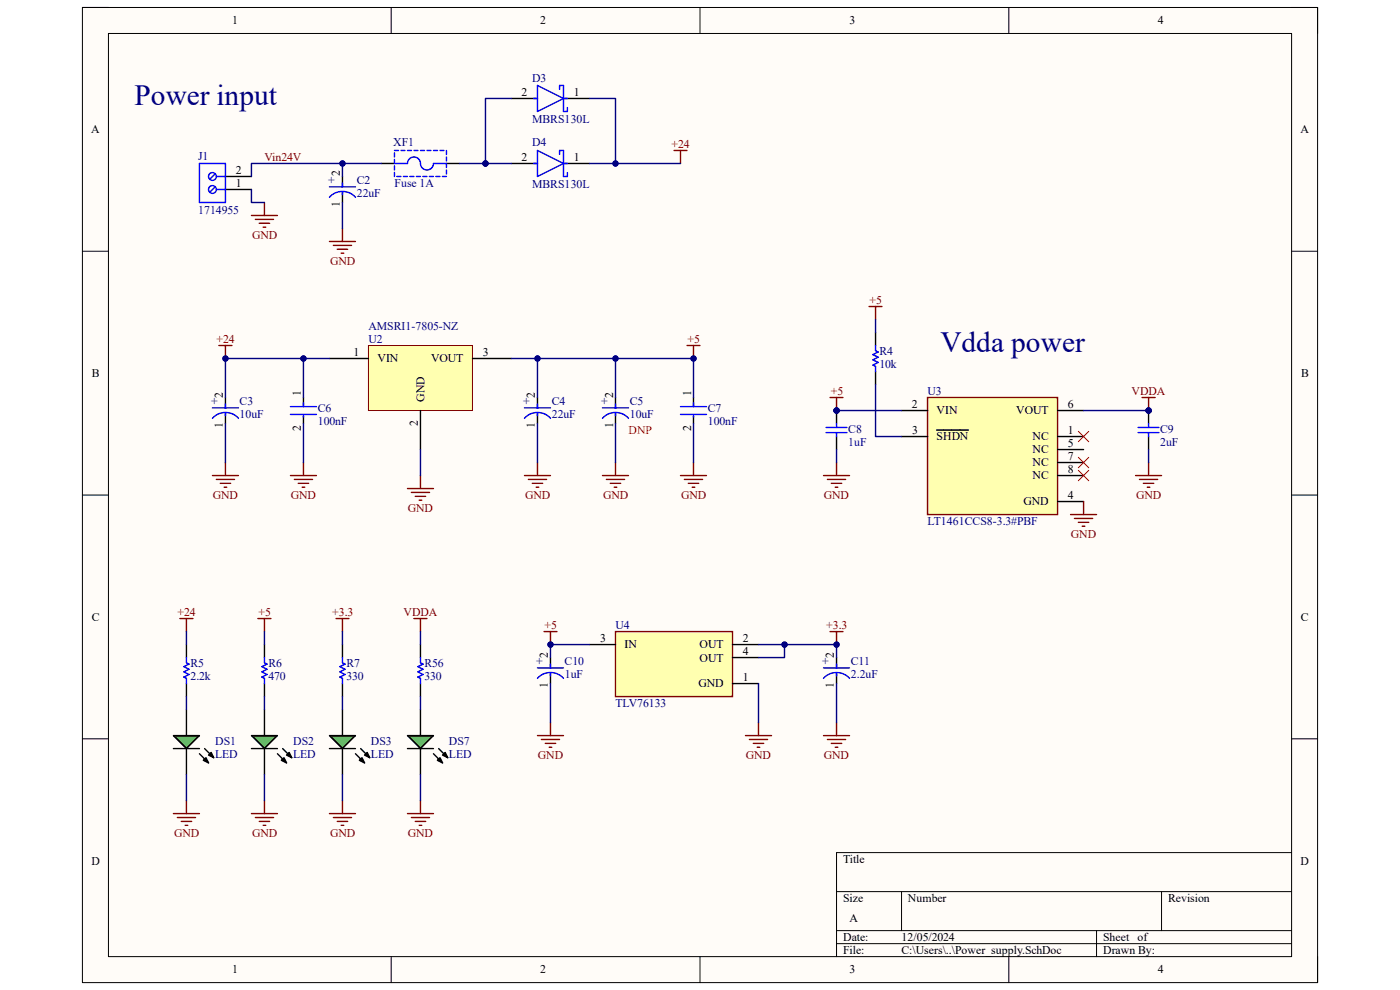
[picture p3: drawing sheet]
<svg xmlns="http://www.w3.org/2000/svg" width="297mm" height="210mm" viewBox="0 0 297 210" stroke-linecap="round" stroke-linejoin="round" font-family="sans-serif">
<path d="M17.5 1.6h262v206.8h-262z" fill-rule="evenodd" fill="#fffcf8"/>
<path d="M17.5 1.6h262v206.8h-262z" fill="none" stroke="#000" stroke-width=".21"/>
<path d="M23 7.1h251v195.8h-251z" fill-rule="evenodd" fill="#fffcf8"/>
<g fill="none" stroke="#000" stroke-width=".21">
<path d="M17.5 1.6h5.5M23 7.1h251v195.8h-251zM83 1.6v5.5M148.5 1.6v5.5M214 1.6v5.5M274 1.6h5.5v5.5M17.5 53.3h5.5M274 53.3h5.5M17.5 105h5.5M274 105h5.5M17.5 156.7h5.5M274 156.7h5.5"/>
<path d="M177.5 189.1h96.5M177.5 197.4h96.5M191.3 189.1v8.3M232.6 197.4v5.5M246.4 189.1v8.3M274 180.9h-96.5v22M83 202.9v5.5M148.5 202.9v5.5M177.5 200.2h96.5M214 202.9v5.5M279.5 202.9v5.5"/>
</g>
<path d="M78.2 73.3h22v13.8h-22z" fill-rule="evenodd" fill="#ffffb0"/>
<path d="M78.2 73.3h22v13.8h-22z" fill="none" stroke="#800000" stroke-width=".21"/>
<g fill="none" stroke="#000" stroke-width=".3">
<path d="M47.8 37.4h5.5M47.8 40.2h5.5M69.9 76.1h8.3M100.2 76.1h8.3M47.8 84.3v2.2M47.8 87.6v2.2M64.4 84.3v2M64.4 88.2v1.6M89.2 87.1v8.3M114 84.3v2.2M114 87.6v2.2M130.6 84.3v2.2"/>
<path d="M130.6 87.6v2.2M147.1 84.3v2M147.1 88.2v1.6"/>
</g>
<g fill="none" stroke="#00f" stroke-width=".3">
<path d="M45.1 86.5h5.5M45.1 88.7a3.7 3.7 0 0 1 5.5 0M47.8 85.7v.8M47.8 87.6v.6M61.6 86.3h5.5M61.6 87.9h5.5M64.4 85.4v.9M64.4 88.2v.3M111.3 88.7a3.7 3.7 0 0 1 5.5 0M111.3 86.5h5.5M114 85.7v.8M114 87.6v.6"/>
<path d="M127.8 86.5h5.5M127.8 88.7a3.7 3.7 0 0 1 5.5 0M130.6 85.7v.8M130.6 87.6v.6M144.4 86.3h5.5M144.4 87.9h5.5M147.1 85.4v.9M147.1 88.2v.3"/>
</g>
<circle cx="45.1" cy="40.2" r=".83" fill="#fff"/>
<g fill="none" stroke="#00f" stroke-width=".3">
<path d="M45.7 39.6l-1.2 1.2"/>
<circle cx="45.1" cy="40.2" r=".83"/>
</g>
<circle cx="45.1" cy="37.4" r=".83" fill="#fff"/>
<g fill="none" stroke="#00f" stroke-width=".3">
<path d="M114 18.1l5.5 2.8-5.5 2.7zM118.7 19v-.9h.8v5.5h.9v-.8M42.3 34.7h5.5v8.3h-5.5zM45.7 36.9l-1.2 1.1M45.9 37.4h1.9M69.9 39.6h5.5M72.6 38.8v.8M83.7 33.8v.9h2.7a1.38 1.38 0 0 1 1.4-1.4 1.38 1.38 0 0 1 1.4 1.4 1.38 1.38 0 0 0 1.4 1.4 1.38 1.38 0 0 0 1.4-1.4h2.7v.8M83.7 31.9h.8M83.7 32.4v.9M83.7 35.2v.9M83.7 36.6v.8"/>
<path d="M84.2 37.4h.9M85.1 31.9h.8M85.6 37.4h.8M86.4 31.9h.9M87 37.4h.8M87.8 31.9h.9M88.3 37.4h.9M89.2 31.9h.9M89.7 37.4h.9M90.6 31.9h.8M91.1 37.4h.9M92 31.9h.8"/>
<path d="M92.5 37.4h.8M93.3 31.9h.9M93.9 37.4h.8M94.7 31.9v.9M94.7 33.3v.9M94.7 36.1v.8M113.2 34.7h.8M113.2 20.9h.8M114 31.9l5.5 2.8-5.5 2.7zM118.7 32.8v-.9h.8v5.5h.9v-.8M119.5 34.7h.9M119.5 20.9h.9"/>
<path d="M45.9 40.2h1.9M69.9 41.9a3.7 3.7 0 0 1 5.5 0M72.6 40.7v.6"/>
<circle cx="45.1" cy="37.4" r=".83"/>
</g>
<path d="M72.6 37.4v2.2M80.9 34.7h2.8M94.7 34.7h2.8M108.5 34.7h5.5M108.5 20.9h5.5M119.5 34.7h5.6M119.5 20.9h5.6M72.6 40.7v2.3M39.5 150.5v5.5M39.5 158.8v5.5" fill="none" stroke="#000" stroke-width=".3"/>
<path d="M36.8 156h5.5l-2.8 2.8z" fill="#00bf00"/>
<path d="M39.5 136.7v2.8M36.8 156h5.5l-2.8 2.8zM36.8 158.8h5.5M39.5 145v2.8M42.3 159.9l1.9 1.9M43.4 158.8l1.9 1.9M44.8 159.6l.5 1.1-1.1-.5zM56.1 150.5v5.5M56.1 158.8v5.5M43.7 160.7l.5 1.1-1.1-.5z" fill="none" stroke="#000" stroke-width=".3"/>
<path d="M43.7 160.7l.5 1.1-1.1-.5zM44.8 159.6l.5 1.1-1.1-.5z" fill="#000"/>
<path d="M39.5 139.5v1.1l.6 .3-1.1 .5 1.1 .6-1.1 .5 1.1 .6-1.1 .5 .5 .3v1.1" fill="none" stroke="#00f" stroke-width=".3"/>
<path d="M53.3 156h5.6l-2.8 2.8z" fill="#00bf00"/>
<path d="M56.1 136.7v2.8M53.3 156h5.6l-2.8 2.8zM53.3 158.8h5.6M56.1 145v2.8M58.9 159.9l1.9 1.9M60 158.8l1.9 1.9M61.3 159.6l.6 1.1-1.1-.5zM72.6 150.5v5.5M72.6 158.8v5.5M60.2 160.7l.6 1.1-1.1-.5z" fill="none" stroke="#000" stroke-width=".3"/>
<path d="M60.2 160.7l.6 1.1-1.1-.5zM61.3 159.6l.6 1.1-1.1-.5z" fill="#000"/>
<path d="M56.1 139.5v1.1l.6 .3-1.1 .5 1.1 .6-1.1 .5 1.1 .6-1.1 .5 .5 .3v1.1" fill="none" stroke="#00f" stroke-width=".3"/>
<path d="M69.9 156h5.5l-2.8 2.8z" fill="#00bf00"/>
<path d="M72.6 136.7v2.8M69.9 156h5.5l-2.8 2.8zM69.9 158.8h5.5M72.6 145v2.8M75.4 159.9l1.9 1.9M76.5 158.8l1.9 1.9M77.9 159.6l.5 1.1-1.1-.5zM76.8 160.7l.5 1.1-1.1-.5z" fill="none" stroke="#000" stroke-width=".3"/>
<path d="M76.8 160.7l.5 1.1-1.1-.5zM77.9 159.6l.5 1.1-1.1-.5z" fill="#000"/>
<path d="M72.6 139.5v1.1l.6 .3-1.1 .5 1.1 .6-1.1 .5 1.1 .6-1.1 .5 .5 .3v1.1" fill="none" stroke="#00f" stroke-width=".3"/>
<path d="M130.6 134h24.8v13.8h-24.8z" fill-rule="evenodd" fill="#ffffb0"/>
<path d="M130.6 134h24.8v13.8h-24.8zM176.1 134h2.7M177.5 134v2.7" fill="none" stroke="#800000" stroke-width=".3"/>
<path d="M116.8 139.5v2.2M125.1 136.7h5.5M155.4 136.7h5.5M155.4 139.5h5.5M177.5 139.5v2.2M116.8 142.8v2.2M155.4 145h5.5M177.5 142.8v2.2" fill="none" stroke="#000" stroke-width=".3"/>
<path d="M114 141.7h5.5M114 143.9a3.7 3.7 0 0 1 5.5 0M116.8 140.9v.8M116.8 142.8v.6M174.7 143.9a3.7 3.7 0 0 1 5.5 0M174.7 141.7h5.5M177.5 140.9v.8M177.5 142.8v.6" fill="none" stroke="#00f" stroke-width=".3"/>
<circle cx="177.5" cy="136.7" r=".55" fill="#000080"/>
<circle cx="177.5" cy="136.7" r=".55" fill="none" stroke="#000080" stroke-width=".21"/>
<path d="M145.7 73.3h2.8M147.1 73.3v2.8M71.3 131.2h2.7M72.6 131.2v2.8" fill="none" stroke="#800000" stroke-width=".3"/>
<circle cx="147.1" cy="76.1" r=".55" fill="#000080"/>
<circle cx="147.1" cy="76.1" r=".55" fill="none" stroke="#000080" stroke-width=".21"/>
<g fill="none" stroke="#800000" stroke-width=".3">
<path d="M143 31.9h2.7M144.4 31.9v2.8M69.9 51.2h5.5M70.7 52.1h3.9M71.5 52.9h2.3M72.4 53.7h.5M72.6 48.5v2.7M47.8 98.1v2.8M64.4 98.1v2.8M114 98.1v2.8M130.6 98.1v2.8M147.1 98.1v2.8"/>
<path d="M45.1 100.9h5.5M45.9 101.7h3.9M46.7 102.5h2.2M47.6 103.4h.5M61.6 100.9h5.5M62.4 101.7h3.9M63.3 102.5h2.2M64.1 103.4h.6M86.4 103.6h5.6M87.3 104.5h3.8M88.1 105.3h2.2M88.9 106.1h.6"/>
<path d="M89.2 100.9v2.7M111.3 100.9h5.5M112.1 101.7h3.9M112.9 102.5h2.2M113.7 103.4h.6M127.8 100.9h5.5M128.6 101.7h3.9M129.5 102.5h2.2M130.3 103.4h.6M144.4 100.9h5.5M145.2 101.7h3.9M146 102.5h2.2"/>
<path d="M146.8 103.4h.6M38.2 131.2h2.7M39.5 131.2v2.8M54.7 131.2h2.8M56.1 131.2v2.8M115.4 134h2.8M116.8 134v2.7M114 156h5.5M114.9 156.9h3.8M115.7 157.7h2.2M116.5 158.5h.6M116.8 153.3v2.7"/>
<path d="M158.2 156h5.5M159 156.9h3.8M159.8 157.7h2.2M160.6 158.5h.6M160.9 153.3v2.7M174.7 156.1h5.5M175.5 156.9h3.9M176.4 157.7h2.2M177.2 158.5h.5M177.5 153.3v2.8M36.8 172.6h5.5M37.6 173.4h3.9"/>
<path d="M38.4 174.3h2.3M39.3 175.1h.5M39.5 169.8v2.8M53.3 172.6h5.6M54.2 173.4h3.8M55 174.3h2.2M55.8 175.1h.6M56.1 169.8v2.8M69.9 172.6h5.5M70.7 173.4h3.9M71.6 174.3h2.2M72.4 175.1h.5"/>
<path d="M72.6 169.8v2.8"/>
</g>
<circle cx="116.8" cy="136.7" r=".55" fill="#000080"/>
<circle cx="116.8" cy="136.7" r=".55" fill="none" stroke="#000080" stroke-width=".21"/>
<path d="M46.4 73.3h2.8M47.8 73.3v2.8" fill="none" stroke="#800000" stroke-width=".3"/>
<circle cx="47.8" cy="76.1" r=".55" fill="#000080"/>
<circle cx="47.8" cy="76.1" r=".55" fill="none" stroke="#000080" stroke-width=".21"/>
<path d="M53.3 45.7h5.6M54.2 46.5h3.8M55 47.4h2.2M55.8 48.2h.6M56.1 43v2.7" fill="none" stroke="#800000" stroke-width=".3"/>
<path d="M196.8 84.3h27.6v24.9h-27.6z" fill-rule="evenodd" fill="#ffffb0"/>
<g fill="none" stroke="#800000" stroke-width=".3">
<path d="M176.1 84.3h2.7M177.5 84.3v2.8M177.5 98.1v2.8M196.8 84.3h27.6v24.9h-27.6zM243.7 98.1v2.8M174.7 100.9h5.5M175.5 101.7h3.9M176.4 102.5h2.2M177.2 103.4h.5M227.1 109.2h5.5M227.9 110h3.9M228.8 110.8h2.2"/>
<path d="M229.6 111.6h.6M229.9 106.4v2.8M240.9 100.9h5.5M241.7 101.7h3.9M242.6 102.5h2.2M243.4 103.4h.5"/>
</g>
<path d="M191.3 87.1h5.5M191.3 92.6h5.5M198.7 91.2h6.8M224.4 87.1h5.5M224.4 92.6h5.5M224.4 95.4h5.5M224.4 98.1h5.5M224.4 100.9h5.5M224.4 106.4h5.5" fill="none" stroke="#000" stroke-width=".3"/>
<path d="M228.8 91.5l2.2 2.2M228.8 97l2.2 2.2M228.8 99.8l2.2 2.2M231 91.5l-2.2 2.2M231 97l-2.2 2.2M231 99.8l-2.2 2.2" fill="none" stroke="#f00" stroke-width=".21"/>
<circle cx="177.5" cy="87.1" r=".55" fill="#000080"/>
<circle cx="177.5" cy="87.1" r=".55" fill="none" stroke="#000080" stroke-width=".21"/>
<circle cx="177.5" cy="87.1" r=".55" fill="#000080"/>
<circle cx="177.5" cy="87.1" r=".55" fill="none" stroke="#000080" stroke-width=".21"/>
<path d="M177.5 87.1v2.8M177.5 92.6v2.8" fill="none" stroke="#000" stroke-width=".3"/>
<circle cx="177.5" cy="87.1" r=".55" fill="#000080"/>
<circle cx="177.5" cy="87.1" r=".55" fill="none" stroke="#000080" stroke-width=".21"/>
<path d="M175.3 90.7h4.4M175.3 91.8h4.4M177.5 89.9v.8M177.5 91.8v.8" fill="none" stroke="#00f" stroke-width=".3"/>
<circle cx="243.7" cy="87.1" r=".55" fill="#000080"/>
<circle cx="243.7" cy="87.1" r=".55" fill="none" stroke="#000080" stroke-width=".21"/>
<path d="M243.7 87.1v2.8M243.7 92.6v2.8" fill="none" stroke="#000" stroke-width=".3"/>
<circle cx="243.7" cy="87.1" r=".55" fill="#000080"/>
<circle cx="243.7" cy="87.1" r=".55" fill="none" stroke="#000080" stroke-width=".21"/>
<path d="M185.7 73.3v1.1l.6 .3-1.1 .5 1.1 .6-1.1 .5 1.1 .6-1.1 .5 .5 .3v1.1M241.5 90.7h4.4M241.5 91.8h4.4M243.7 89.9v.8M243.7 91.8v.8" fill="none" stroke="#00f" stroke-width=".3"/>
<path d="M185.7 70.5v2.8M185.7 78.8v2.8" fill="none" stroke="#000" stroke-width=".3"/>
<path d="M184.4 65h2.7M185.7 65v2.8M242.3 84.3h2.7M243.7 84.3v2.8" fill="none" stroke="#800000" stroke-width=".3"/>
<circle cx="243.7" cy="87.1" r=".55" fill="#000080"/>
<circle cx="243.7" cy="87.1" r=".55" fill="none" stroke="#000080" stroke-width=".21"/>
<path d="M69.9 76.1h-5.5v8.2M64.4 89.8v8.3M89.2 95.4v5.5M147.1 89.8v8.3" fill="none" stroke="#000080" stroke-width=".3"/>
<circle cx="64.4" cy="76.1" r=".55" fill="#000080"/>
<circle cx="64.4" cy="76.1" r=".55" fill="none" stroke="#000080" stroke-width=".21"/>
<path d="M130.6 76.1v8.2" fill="none" stroke="#000080" stroke-width=".3"/>
<circle cx="130.6" cy="76.1" r=".55" fill="#000080"/>
<circle cx="130.6" cy="76.1" r=".55" fill="none" stroke="#000080" stroke-width=".21"/>
<path d="M114 76.1v8.2" fill="none" stroke="#000080" stroke-width=".3"/>
<circle cx="114" cy="76.1" r=".55" fill="#000080"/>
<circle cx="114" cy="76.1" r=".55" fill="none" stroke="#000080" stroke-width=".21"/>
<path d="M64.4 76.1h-16.6v8.2" fill="none" stroke="#000080" stroke-width=".3"/>
<circle cx="64.4" cy="76.1" r=".55" fill="#000080"/>
<circle cx="64.4" cy="76.1" r=".55" fill="none" stroke="#000080" stroke-width=".21"/>
<circle cx="47.8" cy="76.1" r=".55" fill="#000080"/>
<circle cx="47.8" cy="76.1" r=".55" fill="none" stroke="#000080" stroke-width=".21"/>
<path d="M108.5 20.9h-5.5v13.8M53.3 40.2v2.8h2.8M47.8 89.8v8.3M114 89.8v8.3M130.6 89.8v8.3" fill="none" stroke="#000080" stroke-width=".3"/>
<circle cx="103" cy="34.7" r=".55" fill="#000080"/>
<circle cx="103" cy="34.7" r=".55" fill="none" stroke="#000080" stroke-width=".21"/>
<path d="M103 34.7h5.5" fill="none" stroke="#000080" stroke-width=".3"/>
<circle cx="103" cy="34.7" r=".55" fill="#000080"/>
<circle cx="103" cy="34.7" r=".55" fill="none" stroke="#000080" stroke-width=".21"/>
<path d="M125.1 20.9h5.5v13.8h-5.5" fill="none" stroke="#000080" stroke-width=".3"/>
<circle cx="130.6" cy="34.7" r=".55" fill="#000080"/>
<circle cx="130.6" cy="34.7" r=".55" fill="none" stroke="#000080" stroke-width=".21"/>
<path d="M130.6 34.7h13.8" fill="none" stroke="#000080" stroke-width=".3"/>
<circle cx="130.6" cy="34.7" r=".55" fill="#000080"/>
<circle cx="130.6" cy="34.7" r=".55" fill="none" stroke="#000080" stroke-width=".21"/>
<path d="M97.5 34.7h5.5" fill="none" stroke="#000080" stroke-width=".3"/>
<circle cx="103" cy="34.7" r=".55" fill="#000080"/>
<circle cx="103" cy="34.7" r=".55" fill="none" stroke="#000080" stroke-width=".21"/>
<path d="M72.6 34.7v2.7M72.6 43v5.5" fill="none" stroke="#000080" stroke-width=".3"/>
<circle cx="72.7" cy="34.7" r=".55" fill="#000080"/>
<circle cx="72.7" cy="34.7" r=".55" fill="none" stroke="#000080" stroke-width=".21"/>
<path d="M108.5 76.1h38.6v8.2" fill="none" stroke="#000080" stroke-width=".3"/>
<circle cx="114" cy="76.1" r=".55" fill="#000080"/>
<circle cx="114" cy="76.1" r=".55" fill="none" stroke="#000080" stroke-width=".21"/>
<circle cx="130.6" cy="76.1" r=".55" fill="#000080"/>
<circle cx="130.6" cy="76.1" r=".55" fill="none" stroke="#000080" stroke-width=".21"/>
<circle cx="147.1" cy="76.1" r=".55" fill="#000080"/>
<circle cx="147.1" cy="76.1" r=".55" fill="none" stroke="#000080" stroke-width=".21"/>
<path d="M39.5 134v2.7M56.1 134v2.7M72.6 134v2.7M160.9 136.7h5.5v2.8h-5.5M39.5 147.8v2.7M56.1 147.8v2.7M72.6 147.8v2.7M116.8 145v8.3M160.9 145v8.3M39.5 164.3v5.5M56.1 164.3v5.5M72.6 164.3v5.5" fill="none" stroke="#000080" stroke-width=".3"/>
<circle cx="166.4" cy="136.7" r=".55" fill="#000080"/>
<circle cx="166.4" cy="136.7" r=".55" fill="none" stroke="#000080" stroke-width=".21"/>
<path d="M125.1 136.7h-8.3v2.8M177.5 145v8.3" fill="none" stroke="#000080" stroke-width=".3"/>
<circle cx="116.8" cy="136.7" r=".55" fill="#000080"/>
<circle cx="116.8" cy="136.7" r=".55" fill="none" stroke="#000080" stroke-width=".21"/>
<path d="M166.4 136.7h11.1v2.8" fill="none" stroke="#000080" stroke-width=".3"/>
<circle cx="177.5" cy="136.7" r=".55" fill="#000080"/>
<circle cx="177.5" cy="136.7" r=".55" fill="none" stroke="#000080" stroke-width=".21"/>
<circle cx="166.4" cy="136.7" r=".55" fill="#000080"/>
<circle cx="166.4" cy="136.7" r=".55" fill="none" stroke="#000080" stroke-width=".21"/>
<path d="M80.9 34.7h-27.6v2.7" fill="none" stroke="#000080" stroke-width=".3"/>
<circle cx="72.7" cy="34.7" r=".55" fill="#000080"/>
<circle cx="72.7" cy="34.7" r=".55" fill="none" stroke="#000080" stroke-width=".21"/>
<path d="M185.7 67.8v2.7M177.5 95.4v2.7M229.9 87.1h13.8M243.7 95.4v2.7" fill="none" stroke="#000080" stroke-width=".3"/>
<circle cx="243.7" cy="87.1" r=".55" fill="#000080"/>
<circle cx="243.7" cy="87.1" r=".55" fill="none" stroke="#000080" stroke-width=".21"/>
<path d="M177.5 87.1h13.8M185.7 81.6v11h5.6" fill="none" stroke="#000080" stroke-width=".3"/>
<circle cx="177.5" cy="87.1" r=".55" fill="#000080"/>
<circle cx="177.5" cy="87.1" r=".55" fill="none" stroke="#000080" stroke-width=".21"/>
<path d="M89.2 150.5v5.5M89.2 158.8v5.5" fill="none" stroke="#000" stroke-width=".3"/>
<path d="M86.4 156h5.6l-2.8 2.8z" fill="#00bf00"/>
<path d="M89.2 136.7v2.8M86.4 156h5.6l-2.8 2.8zM86.4 158.8h5.6M89.2 145v2.8M92 159.9l1.9 1.9M93.1 158.8l1.9 1.9M94.4 159.6l.6 1.1-1.1-.5zM93.3 160.7l.6 1.1-1.1-.5z" fill="none" stroke="#000" stroke-width=".3"/>
<path d="M93.3 160.7l.6 1.1-1.1-.5zM94.4 159.6l.6 1.1-1.1-.5z" fill="#000"/>
<path d="M89.2 139.5v1.1l.6 .3-1.1 .5 1.1 .6-1.1 .5 1.1 .6-1.1 .5 .5 .3v1.1" fill="none" stroke="#00f" stroke-width=".3"/>
<path d="M87.8 131.2h2.8M89.2 131.2v2.8M86.4 172.6h5.6M87.3 173.4h3.8M88.1 174.3h2.2M88.9 175.1h.6M89.2 169.8v2.8" fill="none" stroke="#800000" stroke-width=".3"/>
<path d="M89.2 134v2.7M89.2 147.8v2.7M89.2 164.3v5.5" fill="none" stroke="#000080" stroke-width=".3"/>
<g font-size="6.2" fill="#000080">
<text x="28.5" y="22.3">Power input</text>
<text x="199.5" y="74.7">Vdda power</text>
</g>
<g font-size="2.5">
<text x="49.3" y="5.2">1</text>
<text x="114.6" y="5.2">2</text>
<text x="180.2" y="5.2">3</text>
<text x="245.6" y="5.2">4</text>
<text x="110.7" y="20.3">2</text>
<text x="121.8" y="20.3">1</text>
<text x="19.3" y="28.3">A</text>
<text x="275.9" y="28.3">A</text>
<text x="110.7" y="34.1">2</text>
<text x="121.8" y="34.1">1</text>
<text x="50" y="39.6">1</text>
<text x="50" y="36.9">2</text>
<text x="72.1" y="37.4" transform="rotate(-90 72.1 37.4)">2</text>
<text x="72.1" y="43.9" transform="rotate(-90 72.1 43.9)">1</text>
<text x="75" y="75.5">1</text>
<text x="80.1" y="76.9">VIN</text>
<text x="91.4" y="76.9">VOUT</text>
<text x="102.4" y="75.5">3</text>
<text x="19.5" y="80">B</text>
<text x="276" y="80">B</text>
<text x="47.3" y="84.3" transform="rotate(-90 47.3 84.3)">2</text>
<text x="63.8" y="84" transform="rotate(-90 63.8 84)">1</text>
<text x="90" y="85.2" transform="rotate(-90 90 85.2)">GND</text>
<text x="113.5" y="84.3" transform="rotate(-90 113.5 84.3)">2</text>
<text x="130.1" y="84.3" transform="rotate(-90 130.1 84.3)">2</text>
<text x="146.6" y="84" transform="rotate(-90 146.6 84)">1</text>
<text x="193.4" y="86.5">2</text>
<text x="198.7" y="87.9">VIN</text>
<text x="215.6" y="87.9">VOUT</text>
<text x="226.6" y="86.5">6</text>
<text x="47.3" y="90.8" transform="rotate(-90 47.3 90.8)">1</text>
<text x="63.8" y="91.5" transform="rotate(-90 63.8 91.5)">2</text>
<text x="88.6" y="90.4" transform="rotate(-90 88.6 90.4)">2</text>
<text x="113.5" y="90.8" transform="rotate(-90 113.5 90.8)">1</text>
<text x="130.1" y="90.8" transform="rotate(-90 130.1 90.8)">1</text>
<text x="146.6" y="91.5" transform="rotate(-90 146.6 91.5)">2</text>
<text x="193.5" y="92">3</text>
<text x="198.7" y="93.4">SHDN</text>
<text x="219" y="93.4">NC</text>
<text x="226.6" y="92">1</text>
<text x="226.6" y="94.8">5</text>
<text x="219" y="96.2">NC</text>
<text x="219" y="98.9">NC</text>
<text x="219" y="101.7">NC</text>
<text x="226.6" y="97.6">7</text>
<text x="226.6" y="100.3">8</text>
<text x="217.1" y="107.2">GND</text>
<text x="226.6" y="105.8">4</text>
<text x="19.5" y="131.7">C</text>
<text x="276" y="131.7">C</text>
<text x="127.3" y="136.2">3</text>
<text x="132.5" y="137.5">IN</text>
<text x="148.4" y="137.5">OUT</text>
<text x="157.6" y="136.2">2</text>
<text x="116.2" y="139.5" transform="rotate(-90 116.2 139.5)">2</text>
<text x="148.4" y="140.3">OUT</text>
<text x="157.6" y="138.9">4</text>
<text x="176.9" y="139.5" transform="rotate(-90 176.9 139.5)">2</text>
<text x="116.2" y="146" transform="rotate(-90 116.2 146)">1</text>
<text x="148.2" y="145.8">GND</text>
<text x="157.6" y="144.4">1</text>
<text x="176.9" y="146" transform="rotate(-90 176.9 146)">1</text>
<text x="19.4" y="183.4">D</text>
<text x="178.9" y="183">Title</text>
<text x="275.9" y="183.4">D</text>
<text x="178.9" y="191.3">Size</text>
<text x="192.6" y="191.3">Number</text>
<text x="247.8" y="191.3">Revision</text>
<text x="180.2" y="195.5">A</text>
<text x="178.9" y="199.6">Date:</text>
<text x="178.9" y="202.4">File:</text>
<text x="191.3" y="199.6">12/05/2024</text>
<text x="191.3" y="202.4">C:\Users\..\Power_supply.SchDoc</text>
<text x="234" y="199.6">Sheet</text>
<text x="234" y="202.4">Drawn By:</text>
<text x="241.4" y="199.6">of</text>
<text x="49.3" y="206.5">1</text>
<text x="114.6" y="206.5">2</text>
<text x="180.2" y="206.5">3</text>
<text x="245.6" y="206.5">4</text>
</g>
<g font-size="2.5" fill="#000080">
<text x="112.9" y="17.3">D3</text>
<text x="112.9" y="26.1">MBRS130L</text>
<text x="42" y="33.9">J1</text>
<text x="83.4" y="31.1">XF1</text>
<text x="112.9" y="31.1">D4</text>
<text x="69.6" y="39.1">+</text>
<text x="75.7" y="39.1">C2</text>
<text x="75.7" y="41.8">22uF</text>
<text x="83.7" y="39.6">Fuse 1A</text>
<text x="112.9" y="39.9">MBRS130L</text>
<text x="42" y="45.4">1714955</text>
<text x="78.1" y="70">AMSRI1-7805-NZ</text>
<text x="78.1" y="72.7">U2</text>
<text x="186.6" y="75.2">R4</text>
<text x="186.6" y="78">10k</text>
<text x="196.8" y="83.8">U3</text>
<text x="44.8" y="86">+</text>
<text x="50.8" y="86">C3</text>
<text x="50.8" y="88.7">10uF</text>
<text x="67.4" y="87.4">C6</text>
<text x="111" y="86">+</text>
<text x="117" y="86">C4</text>
<text x="117.1" y="88.7">22uF</text>
<text x="127.6" y="86">+</text>
<text x="133.6" y="86">C5</text>
<text x="133.6" y="88.7">10uF</text>
<text x="150.2" y="87.4">C7</text>
<text x="67.4" y="90.1">100nF</text>
<text x="150.2" y="90.1">100nF</text>
<text x="180" y="91.8">C8</text>
<text x="180" y="94.5">1uF</text>
<text x="246.1" y="91.8">C9</text>
<text x="246.1" y="94.5">2uF</text>
<text x="196.8" y="111.3">LT1461CCS8-3.3#PBF</text>
<text x="130.6" y="133.4">U4</text>
<text x="40.4" y="141.4">R5</text>
<text x="56.9" y="141.4">R6</text>
<text x="73.5" y="141.4">R7</text>
<text x="90" y="141.4">R56</text>
<text x="113.7" y="141.1">+</text>
<text x="119.8" y="141.1">C10</text>
<text x="119.8" y="143.9">1uF</text>
<text x="174.4" y="141.1">+</text>
<text x="180.5" y="141.1">C11</text>
<text x="180.5" y="143.9">2.2uF</text>
<text x="40.4" y="144.2">2.2k</text>
<text x="56.9" y="144.2">470</text>
<text x="73.5" y="144.2">330</text>
<text x="90" y="144.2">330</text>
<text x="130.6" y="150">TLV76133</text>
<text x="45.6" y="158">DS1</text>
<text x="45.6" y="160.7">LED</text>
<text x="62.2" y="158">DS2</text>
<text x="62.2" y="160.7">LED</text>
<text x="78.7" y="158">DS3</text>
<text x="78.7" y="160.7">LED</text>
<text x="95.2" y="158">DS7</text>
<text x="95.2" y="160.7">LED</text>
</g>
<g font-size="2.5" fill="#800000">
<text x="56.1" y="34.1">Vin24V</text>
<text x="142.5" y="31.4">+24</text>
<text x="53.5" y="50.7">GND</text>
<text x="70" y="56.2">GND</text>
<text x="184.5" y="64.5">+5</text>
<text x="45.9" y="72.7">+24</text>
<text x="145.9" y="72.7">+5</text>
<text x="176.2" y="83.8">+5</text>
<text x="240.1" y="83.8">VDDA</text>
<text x="45.2" y="105.8">GND</text>
<text x="61.7" y="105.8">GND</text>
<text x="111.4" y="105.8">GND</text>
<text x="127.9" y="105.8">GND</text>
<text x="144.5" y="105.8">GND</text>
<text x="174.8" y="105.8">GND</text>
<text x="241" y="105.8">GND</text>
<text x="86.5" y="108.6">GND</text>
<text x="227.2" y="114.1">GND</text>
<text x="37.6" y="130.7">+24</text>
<text x="54.9" y="130.7">+5</text>
<text x="70.5" y="130.7">+3.3</text>
<text x="85.6" y="130.7">VDDA</text>
<text x="115.5" y="133.4">+5</text>
<text x="175.3" y="133.4">+3.3</text>
<text x="114.1" y="161">GND</text>
<text x="158.2" y="161">GND</text>
<text x="174.8" y="161">GND</text>
<text x="36.9" y="177.5">GND</text>
<text x="53.5" y="177.5">GND</text>
<text x="70" y="177.5">GND</text>
<text x="86.5" y="177.5">GND</text>
</g>
<text font-size="2.5" fill="#f00" x="133.3" y="92">DNP</text>
</svg>
